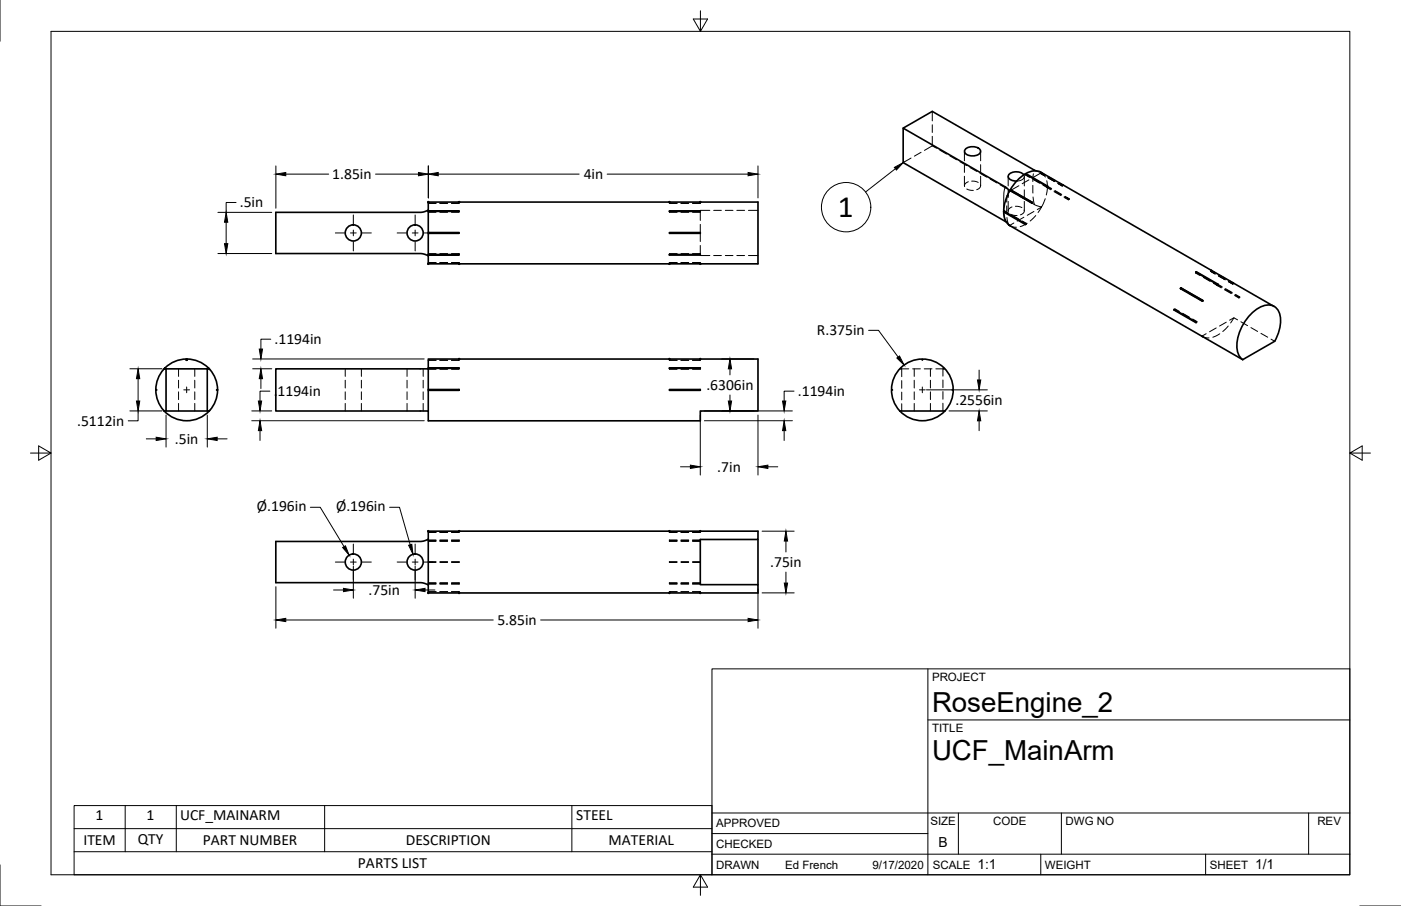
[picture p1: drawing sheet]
<svg xmlns="http://www.w3.org/2000/svg" width="432mm" height="279mm" viewBox="0 0 432 279" stroke-linecap="round" stroke-linejoin="round" font-family="sans-serif">
<!-- layer: Visible -->
<g fill="none" stroke="#000" stroke-width=".51">
<path d="M278.4 39.5l8.9-5.1 31.9 18.3M297.6 46a3.4 3.4 0 0 1 4.6 .3 1.55 1.55 0 0 1-1.8 1.7h-1.3a1.42 1.42 0 0 1-1.4-.5 1.42 1.42 0 0 1-.1-1.5zM311 59.1a13.6 13.6 0 0 0-1.7 6.1M311.1 58.9l-1.1-1.2-31.6-18.2v10.6l31.7 18.4M311.1 58.9l-.1 .2M311.2 58.9l.1-.2 6.7 3.9M311.4 58.5l6.7 3.9zM311.5 58.7l-.1 .1M311.5 58.7v.1M311.6 58.6l-.1 .1M315.6 53.9a3.2 3.2 0 0 0-4.9 .4 2.01 2.01 0 0 0 2.6 1.5M316.2 53.6l6.7 3.8-.2 .1"/>
<path d="M316.2 53.6v.2M316.2 53.5l2.1-.8 1.9 .1 7.3 4.2M322.7 57.5l-6.7-3.9a13.8 13.8 0 0 0-4.6 4.9M327.5 57h.1M327.6 57l45.8 26.4M131.9 64.9l-2.1 .6h-44.8v12.7h44.8l2.1 .6M132 62.3h101.6v19.1h-101.6v-2.7h9.5v-.2h-9.5v-6.5h9.5v-.3h-9.5v-6.5h9.5v-.2h-9.5zM132 65v.2M132 71.7v.3M132 78.5v.2M206.3 65h9.5v.2h-9.5zM206.3 71.7h9.5v.3h-9.5z"/>
<path d="M206.3 78.5h9.5v.2h-9.5zM309.3 65.2v.2M309.3 65.4l.4 2.1 .5 1.1 .8 .8M309.4 65.2l6.7 3.8v.2l-6.7-3.8M309.5 65.3l-.1 .1M311 69.4l.1 .1M311 69.4l59.6 34.4M311.1 69.5h.1M318.1 62.4l-.1 .2M361.9 95.4l6.7 3.9v.2l-6.7-3.9zM362.1 95.5l-.2 .1M363.9 88.8l6.8 3.8z"/>
<path d="M363.9 88.8l-.1 .2 6.7 3.9 .2-.3M364.1 88.9l-.1 .2M368.7 83.8l-.2 .1 6.8 3.9M368.7 84v-.2l6.8 3.9-.2 .1M373.4 83.4l6.7 3.9M380.1 87.3l12.6 7.2M385.7 96.7a6.3 6.3 0 0 1 7-2.2 6.1 6.1 0 0 1 1.7 7l-1.5 3.7-9.9 5.7a6.6 6.6 0 0 1-1.3-7.3l1.5-3.7zM50.6 113.7a9.6 9.6 0 0 0 0 13M50.6 113.7h.6v13h12.7M50.7 113.6l.2 .1M50.7 113.6l-.1 .2M50.9 113.4l.3 .3"/>
<path d="M57.4 110.7v.4h.3v-.4M57.4 110.7a9.5 9.5 0 0 0-6.7 2.9M57.7 110.7h-.3M57.7 110.7a9.5 9.5 0 0 1 6.5 2.7M63.9 113.7l-12.8 .1M63.9 113.7h.6M63.9 113.7v13h.6M63.9 113.7l.1 .1M64.2 113.4l-.3 .3M64.2 113.4l.2 .2M64.3 113.6l-.1 .1M64.4 113.6l.1 .2"/>
<path d="M64.5 113.7a9.5 9.5 0 0 1 0 13M131.9 113.7h-46.9v13h46.9M132 113.4v.2M206.3 113.4h9.5v.2h-9.5zM370.4 103.7l12.6 7.2M370.4 103.7l.4 .2M50.6 126.7h.6M64.5 126.7a9.5 9.5 0 0 1-13.9 0M132 120.1h9.5v.3h-9.5zM132 120.1v-6.5h9.5v-.2h-9.5v-2.7h101.6v16h-17.8v3.1h-83.8v-9.4M206.3 120.1h9.5v.3h-9.5zM277.3 126.7h13.9"/>
<path d="M277.3 126.7a9.5 9.5 0 0 1 .3-13.3 9.5 9.5 0 0 1 13.3 0 9.5 9.5 0 0 1 .3 13.3M291.2 126.7a9.5 9.5 0 0 1-13.9 0M131.9 166.4l-2.1 .6h-44.8v12.7h44.8l2.1 .6M132 163.8h101.6v2.6h-17.8v13.9h17.8v2.6h-101.6zM233.6 166.4v13.9"/>
<circle cx="108.9" cy="71.8" r="2.49"/>
<circle cx="127.9" cy="71.8" r="2.49"/>
<circle cx="108.9" cy="173.3" r="2.49"/>
<circle cx="127.9" cy="173.3" r="2.49"/>
</g>
<!-- layer: Hidden -->
<g fill="none" stroke="#000" stroke-width=".31">
<path d="M287.3 34.4v2.9M287.3 38.5v2.4M280.8 48.7l-2.4 1.4M283.9 47l-2.1 1.2M287.3 45l1.3 .7M287.3 42v3M287.3 45l-2.4 1.4M289.7 46.3l2 1.2M292.8 48.1l2 1.2M295.9 49.9l2 1.2M297.2 46.7v2.9M297.2 50.8v2.4"/>
<path d="M297.2 54.4v2.9M298 58.3l2 .4M298.4 56a1.32 1.32 0 0 0-1.1 1.6M299 51.7l2 1.2M299.5 55.9l2 .4M302 53.4l2.1 1.2M302.2 57a1.29 1.29 0 0 1-1.2 1.5M302.2 46.7v2.9M302.2 50.8v2.4M302.2 54.4v2.9M305.2 55.2l2 1.2M308.3 57l2 1.2"/>
<path d="M310.7 54.4v2.9M310.7 58.5v2.4M311.3 58.7l.1 .1M311.3 58.8l2.1 1.2M311.4 58.8l1.4 .8M311.4 58.8l-.3 .1M314 57.3l-2.5 1.4M315.6 53.9a1.5 1.5 0 0 1-1.8 1.9l-.4 .1M315.7 54.4v2.9M315.7 58.5v2.4M316 53.7v.3l.2-.2M316 54l1.3 .7"/>
<path d="M316.2 53.9l1.3 .7M317.1 55.5l-2.1 1.2M318.3 55.3l2.1 1.2M318.5 55.2l2.1 1.2M319.2 52.7l1.7 .5-.1 .2 .2-.2M320.6 53.4l-2.4 1.5M320.6 53.4h.2zM320.7 53.5l1.2 .7M320.7 53.5l1.3 .8M320.8 53.1l-.2 .3 1.3 .8M321.4 57.1l1.3 .7v-.3M321.6 57l1.3 .7"/>
<path d="M322.2 53.9l-1.3-.7 1.3 1.4M322.6 57.6l.2-.2-.2 .4zM322.6 57.6l1.2 .7M322.6 57.8l1.2 .7M322.6 55.7l.2 1.7 1.3 .7M322.9 57.4l-.2 .4M322.9 54.8l2.2 1.2-2.1-1.2M323.3 54.5l2 1.2M324.1 58.4l-1.3-.8-.3 2.5M324.9 58.9l2.1 1.2M324.9 59.1l2.1 1.2M325.2 58.9l2 1.3"/>
<path d="M325.2 58.8l2 1.1M326.1 56.6l1.3 .7M326.2 56.6l1.2 .8M326.3 56.3l1.3 .7-.3 .3-1.3-.7M327.6 57l-.3 .3M132 78.4h2.4M132 78.2h2.4M132 65.5h2.4M132 65.3h2.4M132 62.7h2.4M135.6 78.4h2.4M135.6 78.2h2.4"/>
<path d="M135.6 65.5h2.4M135.6 65.3h2.4M135.6 62.7h2.4M139.1 78.4h2.4M139.1 78.2h2.4v.3M139.1 65.3h2.4M141.5 65.2v.3h-2.4M141.5 62.3v.4h-2.4h2.4M206.3 62.3v.4h2.4M206.3 65.2v.3h2.4M206.3 78.4h2.4M206.3 65.3h2.4"/>
<path d="M208.7 78.2h-2.4v.3M209.9 78.4h2.4M209.9 78.2h2.4M209.9 65.5h2.4M209.9 65.3h2.4M209.9 62.7h2.4M213.4 78.4h2.4M213.4 78.2h2.4M213.4 65.5h2.4M213.4 65.3h2.4M215.8 62.3v.4h-2.4M215.8 65.2v2.8"/>
<path d="M215.8 69.2v2.5M215.8 72v2.5M215.8 75.7v2.8M215.8 78.7l3 .1M218.8 64.9l-3 .1M220 78.8h2.3M220 64.9h2.3M223.5 78.8h2.4M223.5 64.9h2.4M227.1 78.8h2.4M227.1 64.9h2.4M230.7 78.8h2.9"/>
<path d="M230.7 64.9h2.9M309.4 65.2l.2-.2-.1 .3M309.6 65.2l1.3 .8M309.6 65l1.3 .8M310.1 68.5l1 1M310.3 63.5v2.4M310.3 67.1l.7 2.3M310.5 60.4l-.2 1.9M310.7 62.1v2.9M311.3 69.6l2 .5M311.4 66.1l2.1 .4M311.9 63.8a1.36 1.36 0 0 0-1.1 1.5"/>
<path d="M312 66.6l2 1.2M312 66.4l2 1.1M312.5 68.8l-1.4 .7M312.9 63.6l2.1 .4M313.8 60.2l2 1.2M314.4 60.6l2.1 1.2M315 68.3l1.4 .8-.3 .2M315 68.1l1.4 .8M315.6 67l-2.1 1.2M315.7 64.8a1.27 1.27 0 0 1-1.2 1.5M315.7 62.1v2.9M316.1 69l.3-.1v.2"/>
<path d="M316.6 68.9l-2.2 1M316.9 62l1.3 .7-.2-.1M317.5 62.4l1.7 .9 1.7 .5M318.3 62.5l-.2-.1 .2 .1-.1 .2M318.7 65.2l-2.1 1.2M319.2 66.5l-1.7 1.7M321 63.9l-1.3 .7M322.2 61.3l-1.1 2.3-1.2 1.9M328 60.7l1.3 .7 .3-.1M328 60.9l1.3 .7M328.3 60.5l1.3 .8v.2l-1.3-.8M329.3 61.4v.2l.3-.1"/>
<path d="M132 81h2.4M135.6 81h2.4M139.1 81h2.4v.4M208.7 81h-2.4v.4M209.9 81h2.4M213.4 81h2.4v.4M361.9 95.4l.3-.1v.2M362.2 95.5l1.3 .7M362.2 95.5h-.1M362.2 95.3l1.3 .7M363.8 89l1.5 .9M364.5 96.8l2.1 1.2"/>
<path d="M364.5 96.6l2.1 1.2M366.3 90.4l2.1 1.2M367.6 98.6l1.3 .8M367.6 98.4l1.3 .7M368.5 84.2l1.3 .8M368.5 83.9v.3M368.6 99.3l.3-.2-.3 .4M368.7 84.1l1.3 .8M368.7 84.1l-.2 .1M368.7 84v.1M369.4 92.2l1.3 .8M370.9 92.8l-.2-.2 .2 .2-.2 .2-.2-.1"/>
<path d="M370.9 85.6l2 1.2M371.1 85.5l2 1.2M373.1 83.7l.3-.3 1.4 .8M373.1 83.7l1.3 .7M373.2 83.7l1.4 .8M373.3 83.4l-.2 .3M373.4 83.4h.1M374 87.4l1.3 .7M374.1 87.2l1.4 .8M375.1 87.8l.3-.1-.3 .3zM375.1 87.8l1.3 .8M375.1 88l1.3 .8"/>
<path d="M375.4 87.7l1.3 .7M375.4 87.9l1.3 .7M375.5 87.7l-.2 .4v-.3M375.5 85l2.2 1.3M375.5 85.1l2.1 1.2M375.8 84.8l2 1.2M377.4 89.2l2.1 1.2M377.4 89.4l2.1 1.2M377.7 89l2.1 1.2M377.7 89.2l2.1 1.2M378 99.4l-2.1 1.1M378.6 86.8l1.3 .8"/>
<path d="M378.7 86.9l1.3 .8M378.9 86.6l1.3 .7M380.1 87.2l-.1 .5 .2-.4M380.1 87.3h.1M380.3 98l-1.3 .7M380.5 91l1.3 .7M380.5 91.1l1.3 .8M380.8 90.8l1.3 .7M380.8 91l1.3 .8M381.4 98.6l-1.1-.6-1 1.6M381.8 91.7l.3-.2-.3 .4zM382.5 99.2l2 1.2"/>
<path d="M50.9 113.7h.2M55 113.7v2.4M55 117.3v2.4M60 113.7v2.4M60 117.3v2.4M64 113.7h.2M106.4 113.7v2.4M106.4 117.3v2.4M111.4 113.7v2.4M111.4 117.3v2.4M125.5 113.7v2.4M125.5 117.3v2.4"/>
<path d="M130.4 113.7v2.4M130.4 117.3v2.4M132 113.7l2.4 .2M132 113.7h2.4M132 111.1h2.4M135.6 113.9h2.4M135.6 113.7h2.4M135.6 111.1h2.4M139.1 113.7h2.4M141.5 113.6v.3h-2.4M141.5 110.7v.4h-2.4h2.4M206.3 113.6v.3h2.4"/>
<path d="M206.3 110.7v.4h2.4M206.3 113.7h2.4M209.9 113.9h2.4M209.9 113.7h2.4M209.9 111.1h2.4M213.4 113.7h2.4M215.8 110.7v.4h-2.4M215.8 113.6v.3h-2.4M277.3 113.7h2.8M277.6 113.4l.3 .3-.2 .2-.2-.3M277.9 113.7v2.5M277.9 117.4v2.3"/>
<path d="M281.3 113.7h2.4M281.8 113.7v2.4M281.8 117.3v2.4M284.1 110.7v.4h.3v-.4M284.9 113.7h2.4M286.8 113.7v2.4M286.8 117.3v2.4M288.4 113.7h2.8M290.6 117.2v2.4M290.6 113.7v2.3M290.9 113.4l-.3 .3 .2 .2 .3-.3M370.8 103.9l1.8 .3"/>
<path d="M371.8 102.9l-1.4 .8M374.8 101.1l-2 1.2M375.9 103l-2.1 1M378.5 100.5l-1.6 1.7M385.6 101l2 1.2M388.6 102.8l2.1 1.2M391.7 104.6l1.2 .6M48 120.1h.4v.3h-.4M55 120.8v2.4M55 124.4v2.3M60 120.8v2.4M60 124.4v2.3"/>
<path d="M67.1 120.1h-.4v.3h.4M106.4 120.8v2.4M106.4 124.4v2.3M111.4 120.8v2.4M111.4 124.4v2.3M125.5 120.8v2.4M125.5 124.4v2.3M130.4 120.8v2.4M130.4 124.4v2.3M274.7 120.1h.4v.3h-.4M277.9 120.9v2.4M277.9 124.5v2.2"/>
<path d="M281.8 120.8v2.4M281.8 124.4v2.3M286.8 120.8v2.4M286.8 124.4v2.3M290.6 124.3v2.4M290.6 120.8v2.3M293.8 120.1h-.4v.3h.4M132 164.2h2.4M132 166.5h2.4M132 166.8h2.4M132 166.7h2.4M132 167h2.4"/>
<path d="M132 180h2.4M132 179.7h2.4M132 179.9h2.4M132 173.2h2.4M132 173.5h2.4M135.6 164.2h2.4M135.6 166.5h2.4M135.6 166.8h2.4M135.6 166.7h2.4M135.6 167h2.4M135.6 180h2.4M135.6 179.7h2.4"/>
<path d="M135.6 179.9h2.4M135.6 173.2h2.4M135.6 173.5h2.4M139.1 166.5h2.4v.3h-2.4M139.1 179.7h2.4v.4h-2.4M139.1 173.2h2.4v.3h-2.4M139.1 166.7h2.4M139.1 180h2.4M139.1 179.9h2.4M141.5 163.8v.4h-2.4h2.4M141.5 166.8v.2h-2.4M206.3 163.8v.4h2.4"/>
<path d="M206.3 166.8h2.4M206.3 166.7h2.4M206.3 180h2.4M206.3 179.9h2.4M208.7 166.5h-2.4v.5h2.4M208.7 179.7h-2.4v.4h2.4M208.7 173.2h-2.4v.3h2.4M209.9 164.2h2.4M209.9 166.5h2.4M209.9 166.8h2.4M209.9 166.7h2.4M209.9 167h2.4"/>
<path d="M209.9 180h2.4M209.9 179.7h2.4M209.9 179.9h2.4M209.9 173.2h2.4M209.9 173.5h2.4M213.4 166.5h2.4M213.4 166.8h2.4M213.4 166.7h2.4M213.4 167h2.4M213.4 180h2.4M213.4 179.7h2.4M213.4 179.9h2.4"/>
<path d="M213.4 173.2h2.4M213.4 173.5h2.4M215.8 163.8v.4h-2.4M132 180.1h2.4M132 182.5h2.4M135.6 180.1h2.4M135.6 182.5h2.4M139.1 182.5h2.4v.4M208.7 182.5h-2.4v.4M209.9 180.1h2.4M209.9 182.5h2.4M213.4 182.5h2.4v.4"/>
<path d="M213.4 180.1h2.4"/>
</g>
<!-- layer: Visible -->
<g fill="#000" stroke="#000" stroke-width=".31">
<circle cx="132" cy="62.3" r=".24"/>
<circle cx="141.5" cy="62.3" r=".24"/>
<circle cx="206.3" cy="62.3" r=".24"/>
<circle cx="215.8" cy="62.3" r=".24"/>
<circle cx="132" cy="81.4" r=".24"/>
<circle cx="141.5" cy="81.4" r=".24"/>
<circle cx="206.3" cy="81.4" r=".24"/>
<circle cx="215.8" cy="81.4" r=".24"/>
<circle cx="141.5" cy="110.7" r=".24"/>
<circle cx="206.3" cy="110.7" r=".24"/>
<circle cx="215.8" cy="110.7" r=".24"/>
<circle cx="132" cy="163.8" r=".24"/>
<circle cx="141.5" cy="163.8" r=".24"/>
<circle cx="206.3" cy="163.8" r=".24"/>
<circle cx="215.8" cy="163.8" r=".24"/>
<circle cx="132" cy="182.9" r=".24"/>
<circle cx="141.5" cy="182.9" r=".24"/>
<circle cx="206.3" cy="182.9" r=".24"/>
<circle cx="215.8" cy="182.9" r=".24"/>
</g>
<!-- layer: Hidden -->
<g fill="#000" stroke="#000" stroke-width=".31">
<circle cx="311.4" cy="58.8" r=".11"/>
<circle cx="364" cy="89.1" r=".11"/>
</g>
<!-- layer: Visible Narrow -->
<path d="M309.9 57.7l-.5 2v5.1M309.6 67.1l.3 1.2" fill="none" stroke="#000" stroke-width=".31"/>
<!-- layer: Hidden Narrow -->
<path d="M318.3 57.2v2.3M318.5 53.6l-.2 2.4M309.4 64.8l.2 2.3M318.4 60.7l.4 2.4" fill="none" stroke="#000" stroke-width=".31"/>
<!-- layer: Visible -->
<circle cx="310.5" cy="60.4" r=".25" fill="#000"/>
<!-- layer: Border -->
<path d="M0 0v12.7M15.7 9.7h400.3v260.1h-400.3zM215.9 3.3v6.4l-2.2-3.8h4.4l-2.2 3.8M9.4 139.7h6.3l-3.8-2.2v4.4l3.8-2.2M416 139.7l3.8 2.2v-4.4l-3.8 2.2h6.4M0 266.7v12.7h12.7M215.9 269.8l2.2 3.8h-4.4l2.2-3.8v6.3M419.1 279.4h12.7" fill="none" stroke="#000" stroke-width=".31"/>
<!-- layer: Titleblock -->
<path d="M219.4 206.3h196.6v63.5h-196.6zM286 206.3v63.5M286 222h130M219.4 257.1h66.6M219.4 250.7h196.6M295.4 250.7v12.7M327.1 250.7v12.7M403.3 250.7v12.7M219.4 263.4h196.6M320.8 263.4v6.4M371.6 263.4v6.4" fill="none" stroke="#000" stroke-width=".31"/>
<!-- layer: Center Lines -->
<g fill="none" stroke="#000" stroke-width=".31">
<path d="M103.4 71.8h2.8M108 71.8h1.8M108.9 66.3v2.9M108.9 71v1.7M108.9 74.5v2.9M111.6 71.8h2.8M122.4 71.8h2.9M127.1 71.8h1.7M128 66.3v2.9M128 71v1.7M128 74.5v2.9M130.6 71.8h2.9"/>
<path d="M57.5 119.3v1.8M284.3 119.3v1.8M56.6 120.2h1.8M283.4 120.2h1.8M103.4 173.3h2.8M108 173.3h1.8M108.9 167.8v2.8M108.9 172.4v1.8M108.9 176v2.9M111.6 173.3h2.8M122.4 173.3h2.9M127.1 173.3h1.7"/>
<path d="M128 167.8v2.8M128 172.4v1.8M128 176v2.9M130.6 173.3h2.9"/>
</g>
<!-- layer: Dimensions -->
<g fill="none" stroke="#000" stroke-width=".31">
<path d="M85 51.2v13M88.1 53.7h13.2M115.7 53.7h13.3M132 51.2v9.8M135.1 53.7h43.4M187.1 53.7h43.5M233.6 51.2v9.8M67.2 78.2h16.6M67.2 65.5h16.6M69.7 68.5v6.6M72.7 62.4h-3v3.1M40 113.7h9.9"/>
<path d="M42.6 116.8v6.9M77.9 113.7h5.9M77.9 110.7h52.8M80.4 116.8v3M83.5 104.6h-3.1v3.1M222.4 110.7h9.9M225 113.7v1.9M267.7 101.9h3.1l6 8.2M301.8 114.1v3.1M40 126.7h9.9M42.6 126.7v3.1h-3.1M45.1 135.3h3"/>
<path d="M51.2 128v9.9M63.9 128v9.9M66.9 135.3h3.1M77.6 129.8h53.1M77.6 126.7h6.2M80.1 132.8v3M83.2 120.6h-3.1v3.1M215.8 128v18.5M217.1 129.8h27.1M217.1 126.7h27.1M225 121.8v1.9M233.6 128v18.5"/>
<path d="M241.7 132.8v3M244.7 120.6h-3v3.1M285.5 120.2h18.8M292.5 126.7h11.8M301.8 129.8v3M95.7 156.4h3l7.3 12.2M120.1 156.4h3l3.3 11.6M209.7 144h3.1M236.7 144h3M108.9 174.6v9.9M128 174.6v9.9M234.9 163.8h9.9"/>
<path d="M242.2 166.9v3.3M242.2 176.4v3.4M85 180.9v12.8M88.1 191.2h63.9M102.8 181.9h3.1M131 181.9h3M166.6 191.2h64M233.6 181.6v12.1M234.9 182.8h9.9"/>
</g>
<g fill="#000" stroke="#000" stroke-width=".31">
<path d="M85 53.7l3.1-.5v1zM129 53.2l3 .5-3 .5zM132 53.7l3.1-.5v1zM230.6 53.2l3 .5-3 .5zM69.2 75.1h1l-.5 3.1zM69.7 65.5l.5 3h-1zM42.6 113.7l.5 3.1h-1zM80.4 113.7l.5 3.1h-1zM79.9 107.7h1l-.5 3zM225 110.7l.5 3h-1zM276.4 110.4l.8-.6 1.4 2.8zM301.3 117.2h1l-.5 3z"/>
<path d="M42.1 123.7h1l-.5 3zM48.1 134.8l3.1 .5-3.1 .5zM63.9 135.3l3-.5v1zM80.1 129.8l.5 3h-1zM79.6 123.7h1l-.5 3zM224.5 123.7h1l-.5 3zM241.7 129.8l.5 3h-1zM241.2 123.7h1l-.5 3zM301.8 126.7l.5 3.1h-1zM212.8 143.4l3 .6-3 .5zM233.6 144l3.1-.6v1.1zM105.6 168.8l.9-.5 1.1 2.9z"/>
<path d="M125.9 168.1l1-.2 .4 3zM242.2 163.8l.5 3.1h-1zM241.7 179.8h1l-.5 3zM85 191.2l3.1-.5v1zM105.9 181.4l3 .5-3 .6zM128 181.9l3-.5v1.1zM230.6 190.7l3 .5-3 .5z"/>
</g>
<!-- layer: BOM -->
<g fill="none" stroke="#000" stroke-width=".31">
<path d="M276 52l-9.2 7.2M22.8 248.4h196.6v21.4h-196.6zM22.8 255.5h196.6M38.6 248.4v14.3M54.3 248.4v14.3M100.1 248.4v14.3M176.3 248.4v14.3M22.8 262.7h196.6"/>
<circle cx="260.8" cy="63.9" r="7.6"/>
</g>
<path d="M275.7 51.6l2.7-1.5-2.1 2.3z" fill="#000" stroke="#000" stroke-width=".31"/>
<text font-size="9.6" x="258.2" y="67">1</text>
<g font-size="8.5">
<text x="287.3" y="219.5">RoseEngine_2</text>
<text x="287.3" y="234.5">UCF_MainArm</text>
</g>
<g font-size="4.8">
<text x="102.4" y="55.2">1.85in</text>
<text x="179.9" y="55.2">4in</text>
<text x="73.9" y="63.9">.5in</text>
<text x="84.6" y="106.1">.1194in</text>
<text x="251.8" y="103.4">R.375in</text>
<text x="84.3" y="122.1">.1194in</text>
<text x="217.7" y="120.2">.6306in</text>
<text x="245.9" y="122.1">.1194in</text>
<text x="294.5" y="125">.2556in</text>
<text x="23.8" y="131.3">.5112in</text>
<text x="53.9" y="136.8">.5in</text>
<text x="221.1" y="145.5">.7in</text>
<text x="79.2" y="157.7">Ø.196in</text>
<text x="103.6" y="157.7">Ø.196in</text>
<text x="237.4" y="174.8">.75in</text>
<text x="113.6" y="183.5">.75in</text>
<text x="153.3" y="192.7">5.85in</text>
<text x="29.4" y="253">1</text>
<text x="45.2" y="253">1</text>
<text x="55.5" y="253">UCF_MAINARM</text>
<text x="177.6" y="253">STEEL</text>
<text x="25.7" y="260.6">ITEM</text>
<text x="42.4" y="260.4">QTY</text>
<text x="62.5" y="260.6">PART NUMBER</text>
<text x="125.1" y="260.6">DESCRIPTION</text>
<text x="187.6" y="260.6">MATERIAL</text>
<text x="110.3" y="267.7">PARTS LIST</text>
</g>
<g font-size="4.3">
<text x="289.3" y="261.2">B</text>
<text x="301.2" y="268.1">1:1</text>
<text x="386.8" y="268.1">1/1</text>
</g>
<g font-size="3.5">
<text x="287.3" y="210.1">PROJECT</text>
<text x="287.3" y="225.8">TITLE</text>
<text x="220.7" y="255.2">APPROVED</text>
<text x="286.7" y="254.5">SIZE</text>
<text x="306.1" y="254.5">CODE</text>
<text x="328.4" y="254.5">DWG NO</text>
<text x="406" y="254.5">REV</text>
<text x="220.7" y="261.5">CHECKED</text>
<text x="220.7" y="267.9">DRAWN</text>
<text x="242" y="267.9">Ed French</text>
<text x="268.9" y="267.9">9/17/2020</text>
<text x="287.5" y="267.9">SCALE</text>
<text x="322.1" y="267.9">WEIGHT</text>
<text x="372.9" y="267.9">SHEET</text>
</g>
</svg>
